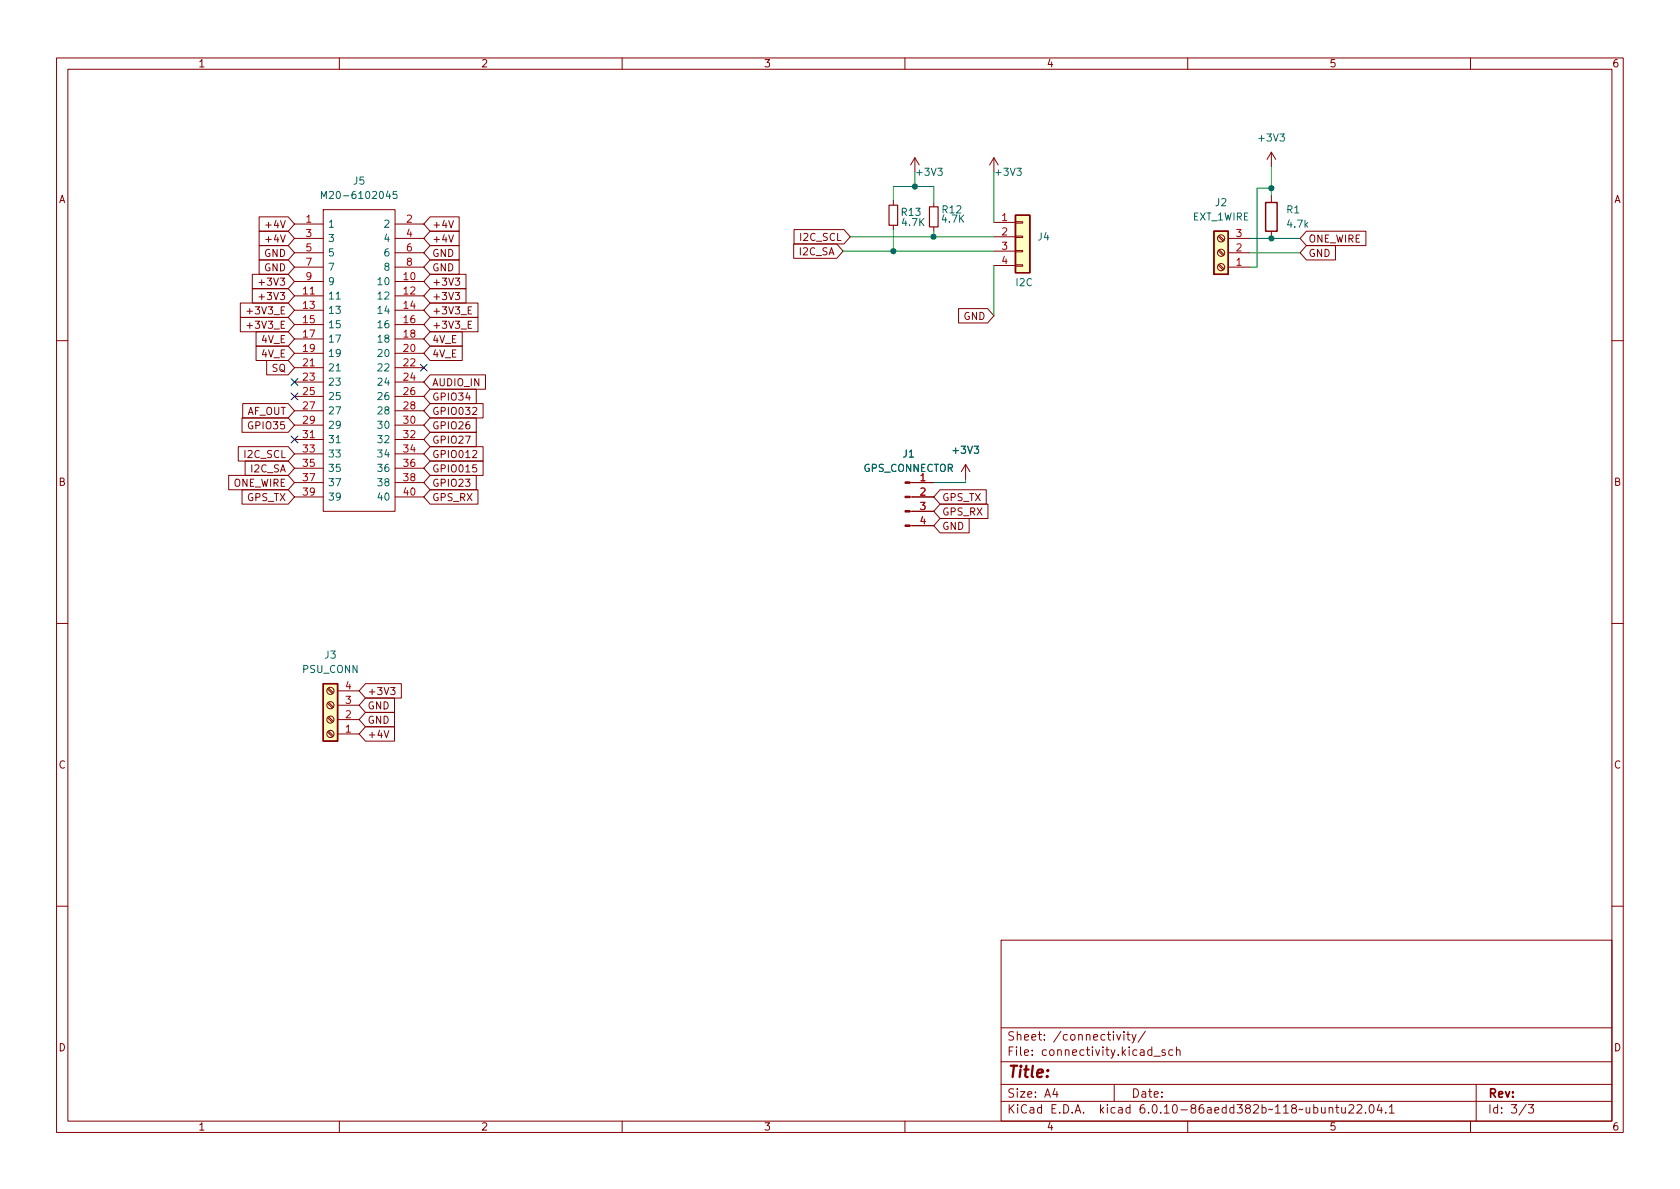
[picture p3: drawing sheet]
<svg xmlns="http://www.w3.org/2000/svg" width="297mm" height="210mm" viewBox="0 0 297 210" stroke-linecap="round" stroke-linejoin="round" font-family="sans-serif">
<g fill="none" stroke="#840000" stroke-width=".18">
<path d="M10 10.2h277v190.1h-277zM12 12.2h273v186.1h-273zM60 10.2v2M110 10.2v2M160 10.2v2M210 10.2v2M260 10.2v2M45.8 38.3h5.2l1.1 1.3-1.1 1.3h-5.2zM52.1 39.6h5M57.1 37.1h12.7v53.3h-12.7zM69.8 39.6h5.1M76 38.3h5.2v2.6h-5.2l-1.1-1.3z"/>
<path d="M79.3 39l.5 1.3 .4-1.3M158 35.5v.8M158 39.8v.8M161.8 27.9l-.8 1.3M161.8 27.9v2.5M161.8 27.9l.7 1.3M165.1 35.8v.8M175.7 39.3h3.8M175.7 27.9l-.7 1.3M175.7 27.9v2.5M175.7 27.9l.8 1.3M179.5 39.2h1.3v.3h-1.3z"/>
<path d="M224.8 26.9l-.8 1.3M224.8 26.9v2.6M224.8 34.5v1.3M224.8 26.9l.8 1.3M42.5 56.1h8.5l1.1 1.3-1.1 1.3h-8.5zM42.5 53.6h8.5l1.1 1.3-1.1 1.2h-8.5zM43.7 57.6h.9M43.7 55h.9M44.6 51h6.4l1.1 1.3-1.1 1.3h-6.4zM44.6 48.5h6.4l1.1 1.3-1.1 1.2h-6.4zM45.3 58.7h5.7l1.1 1.2-1.1 1.3h-5.7zM45.8 52.5h1"/>
<path d="M45.8 50h1M45.8 40.9h5.2l1.1 1.3-1.1 1.2h-5.2zM45.8 43.4h5.2l1.1 1.3-1.1 1.3h-5.2zM45.8 46h5.2l1.1 1.2-1.1 1.3h-5.2zM52.1 47.2h5M52.1 44.7h5M52.1 42.2h5M52.1 49.8h5M52.1 52.3h5M52.1 54.9h5M52.1 57.4h5M52.1 59.9h5"/>
<path d="M69.8 47.2h5.1M69.8 44.7h5.1M69.8 42.2h5.1M69.8 49.8h5.1M69.8 52.3h5.1M69.8 54.9h5.1M69.8 57.4h5.1M69.8 59.9h5.1M76 48.5h6.4v2.5h-6.4l-1.1-1.2zM76 40.9h5.2v2.5h-5.2l-1.1-1.2zM76 46h5.2v2.5h-5.2l-1.1-1.3zM76 51h6.4v2.6h-6.4l-1.1-1.3z"/>
<path d="M76 56.1h8.5v2.6h-8.5l-1.1-1.3zM76 58.7h5.7v2.5h-5.7l-1.1-1.3zM76 53.6h8.5v2.5h-8.5l-1.1-1.2zM76 43.4h5.2v2.6h-5.2l-1.1-1.3zM79.3 41.6l.5 1.2 .4-1.2M80.5 49.2h.8l-.5 .5 .4 .1v.5l-.2 .1-.5-.1M80.5 51.7h.8l-.5 .5 .4 .1v.6l-.2 .1-.5-.1M82.8 54.9h.4M82.8 57.4h.4M83.4 56.8h-.6v1.3h.6M83.4 54.3h-.6v1.2h.6M140.3 43.1h7.7l1.1 1.3-1.1 1.3h-7.7z"/>
<path d="M140.4 40.6h8.8l1.1 1.3-1.1 1.2h-8.8zM165.1 40.1v.8M169.5 54.6h5.1l1.1 1.2-1.1 1.3h-5.1zM175.7 41.9h3.8M175.7 44.4h3.8M175.7 47h3.8M179.5 46.8h1.3v.3h-1.3zM179.5 44.3h1.3v.2h-1.3zM179.5 41.7h1.3v.3h-1.3zM215.4 41.8l.9 .9M215.4 44.4l.9 .8M215.4 46.9l.9 .8"/>
<path d="M215.6 41.7l.8 .8M215.6 44.2l.8 .8M215.6 46.7l.8 .9M217.2 47.2h3.8M217.2 44.7h3.8M217.2 42.2h3.8M224.8 40.9v1.3M231 43.4h5.1v2.6h-5.1l-1.1-1.3zM231 40.9h10.5v2.5h-10.5l-1.1-1.2zM10 60.2h2M42.1 79h8.9l1.1 1.3-1.1 1.2h-8.9zM42.8 73.9h8.2l1.1 1.3-1.1 1.2h-8.2z"/>
<path d="M42.9 71.4h8.1l1.1 1.2-1.1 1.3h-8.1zM45.3 61.2h5.7l1.1 1.3-1.1 1.2h-5.7zM47.1 63.7h3.9l1.1 1.3-1.1 1.3h-3.9zM52.1 62.5h5M52.1 65h5M52.1 67.6h5M52.1 70.1h5M52.1 72.6h5M52.1 75.2h5M52.1 77.7h5M69.8 62.5h5.1M69.8 65h5.1"/>
<path d="M69.8 67.6h5.1M69.8 70.1h5.1M69.8 72.6h5.1M69.8 75.2h5.1M69.8 77.7h5.1M76 76.4h8.2v2.6h-8.2l-1.1-1.3zM76 73.9h8.2v2.5h-8.2l-1.1-1.2zM76 79h9.4v2.5h-9.4l-1.1-1.2zM76 68.8h8.2v2.6h-8.2l-1.1-1.3zM76 61.2h5.7v2.5h-5.7l-1.1-1.2zM76 71.4h9.4v2.5h-9.4l-1.1-1.3zM76 66.3h9.8v2.5h-9.8l-1.1-1.2z"/>
<path d="M83.6 79.8l.5-.1 .2 .3-.8 .9h.8M83.6 72.2l.5-.2 .2 .4-.8 .9h.8M285 60.2h2M40.4 84.1h10.6l1.1 1.2-1.1 1.3h-10.6zM42.8 86.6h8.2l1.1 1.3-1.1 1.2h-8.2zM43.3 81.5h7.7l1.1 1.3-1.1 1.3h-7.7zM52.1 80.3h5M52.1 82.8h5M52.1 85.3h5M52.1 87.9h5M69.8 80.3h5.1M69.8 82.8h5.1"/>
<path d="M69.8 85.3h5.1M69.8 87.9h5.1M76 81.5h9.4v2.6h-9.4l-1.1-1.3zM76 86.6h8.5v2.5h-8.5l-1.1-1.2zM76 84.1h8.2v2.5h-8.2l-1.1-1.3zM84.2 82.2h-.6v.6l.2-.1h.4l.1 .2-.1 .4-.1 .2-.5-.2M160.9 85.3h4.2M160.9 87.9h4.2M160.9 93h4.2M160.9 90.4h4.2M166.2 91.7h5.2v2.5h-5.2l-1.1-1.2zM166.2 86.6h8.2v2.5h-8.2l-1.1-1.2z"/>
<path d="M166.2 89.1h8.5v2.6h-8.5l-1.1-1.3zM170.7 82.1l-.7 1.3M170.7 82.1v2.6M170.7 82.1l.8 1.3M10 110.2h2M285 110.2h2M57.9 121.8l.9 .9M57.9 124.4l.9 .8M57.9 126.9l.9 .9M57.9 129.5l.9 .8M58.1 121.7l.9 .8M58.1 124.2l.9 .8"/>
<path d="M58.1 126.7l.9 .9M58.1 129.3l.9 .8M59.7 129.8h3.8M59.7 127.2h3.8M59.7 124.7h3.8M59.7 122.2h3.8M64.6 126h5.2v2.5h-5.2l-1.1-1.3zM64.6 120.9h6.4v2.5h-6.4l-1.1-1.2zM64.6 128.5h5.2v2.6h-5.2l-1.1-1.3zM64.6 123.4h5.2v2.6h-5.2l-1.1-1.3zM67.9 129.2l.4 1.3 .5-1.3M69.1 121.6h.7l-.4 .4 .4 .2v.5l-.2 .1-.5-.1"/>
<path d="M10 160.2h2M177 166.3h108v32h-108zM285 160.2h2M60 198.3v2M110 198.3v2M160 198.3v2M177 194.8h108M177 191.8h108M177 187.8h108M177 181.8h108M186.5 192.5l-.4 1h1M186.9 193v1"/>
<path d="M197 191.8v3M197.4 182.9l.4 1 .3-1M198.7 182.4v.2M198.7 182.9v1M199.2 182.9h.6M199.4 182.4v1.3l.4 .2M200.1 182.9l.4 1M200.9 182.9l-.5 1.4-.3 .1M202.5 182.4l-1.3 1.9M204 186.8h1.1M206 185.7l-.4-.1-.2 .2 .1 .3 .5 .1v.4h-.6M207.4 185.7l-.5-.1-.3 .3v.4l.2 .3h.6"/>
<path d="M208 185.8l.2-.2 .4 .1v.9M208 185.1v1.5M210 198.3v2M235 196l.2-.2 .4 .1v.9M235 195.8v1M236.1 195.8h.6M236.4 195.3v1.3l.3 .2M237.2 195.8l.1 1h.3l.3-.1M237.9 195.8v1M238.5 195.5l.6-.2 .2 .2 .1 .3-1 1h1M239.9 195.5l.6-.2 .2 .2 .1 .3-.9 1h.9M241.4 196.7v.1"/>
<path d="M242.3 195.4l.1-.1a.81 .81 0 0 1 .6 .7 .81 .81 0 0 1-.3 .8h-.1a.81 .81 0 0 1-.6-.6 .81 .81 0 0 1 .3-.8zM243.9 195.3l-.4 1h.9M244.2 195.8v1M245 196.7v.1M245.6 195.8l.5-.5v1.5M245.6 196.8h.9M260 198.3v2M261 191.8v6.5M269.9 195.3l-1.3 1.9M270.2 195.3h1l-.6 .6 .5 .1v.7l-.2 .1h-.5l-.2-.1"/>
<circle cx="215.9" cy="42.2" r=".63"/>
<circle cx="215.9" cy="44.7" r=".63"/>
<circle cx="215.9" cy="47.2" r=".63"/>
<circle cx="58.4" cy="122.2" r=".63"/>
<circle cx="58.4" cy="124.7" r=".63"/>
<circle cx="58.4" cy="127.2" r=".63"/>
<circle cx="58.4" cy="129.8" r=".63"/>
</g>
<g fill="#ffffc2" stroke="#ffffc2" stroke-width=".18">
<path d="M57.1 120.9h2.6v10.2h-2.6z"/>
<path d="M214.6 40.9h2.6v7.6h-2.6z"/>
<path d="M179.5 38.1h2.6v10.1h-2.6z"/>
</g>
<path d="M179.5 38.1h2.6v10.1h-2.6zM223.8 35.8h2v5.1h-2zM214.6 40.9h2.6v7.6h-2.6zM57.1 120.9h2.6v10.2h-2.6z" fill="none" stroke="#840000" stroke-width=".25"/>
<path d="M157.2 36.3h1.5v3.5h-1.5zM164.3 36.6h1.6v3.5h-1.6z" fill="none" stroke="#840000" stroke-width=".2"/>
<path d="M56.8 35.1v-1.3l.5 .9 .4-.9v1.3M70.2 33.8h-.7v.6l.2-.1 .4 .1 .1 .2v.4l-.2 .1-.5-.1M59.4 52.9h.8M59.4 65.6h.8M59.4 78.3h.8" fill="none" stroke="#006464" stroke-width=".18"/>
<g fill="#840000" stroke="#840000" stroke-width=".18">
<path d="M160 92.8h.9v.3h-.9z"/>
<path d="M160 90.3h.9v.2h-.9z"/>
<path d="M160 87.8h.9v.2h-.9z"/>
<path d="M160 85.2h.9v.3h-.9z"/>
</g>
<g fill="none" stroke="#009600" stroke-width=".18">
<path d="M158 35.5v-2.5h7.1v2.8M161.8 30.4v2.6M175.7 30.4v8.9M224.8 29.5v5M224.8 33.3h-2.6v13.9h-1.2M149.1 44.4h26.6M150.3 41.9h25.4M158 40.6v3.8M165.1 40.9l-.1 1M175.7 47v8.8M221 42.2h8.9M221 44.7h8.9"/>
<path d="M170.7 84.7v.6h-5.6"/>
</g>
<path d="M51.5 69.5l1.2 1.2M51.5 77.1l1.2 1.2M51.5 66.9l1.2 1.3M52.7 69.5l-1.2 1.2M52.7 77.1l-1.2 1.2M52.7 66.9l-1.2 1.3M74.3 64.4l1.2 1.2M75.5 64.4l-1.2 1.2" fill="none" stroke="#000084" stroke-width=".18"/>
<g fill="#009600" stroke="#009600" stroke-width=".18">
<circle cx="224.8" cy="33.3" r=".46"/>
<circle cx="165" cy="41.9" r=".46"/>
<circle cx="161.8" cy="33" r=".46"/>
<circle cx="224.8" cy="42.2" r=".46"/>
<circle cx="158" cy="44.4" r=".46"/>
</g>
<text font-size="2.8" fill="#840000" x="178" y="190.6">Title:</text>
<g font-size="2.1" fill="#840000">
<text x="178" y="184">Sheet: /connectivity/</text>
<text x="178" y="186.7">File: connectivity.kicad_sch</text>
<text x="178" y="196.9">KiCad E.D.A. kicad 6.0.10-86aedd382b~118~ubuntu22.04.1</text>
<text x="178" y="194.1">Size: A4</text>
<text x="200" y="194.1">Date:</text>
<text x="263" y="194.1">Rev:</text>
<text x="263" y="196.9">Id: 3/3</text>
</g>
<g font-size="1.8" fill="#840000">
<text x="35" y="11.9">1</text>
<text x="85" y="11.9">2</text>
<text x="135" y="11.9">3</text>
<text x="185" y="11.9">4</text>
<text x="235" y="11.9">5</text>
<text x="285" y="11.9">6</text>
<text x="10.3" y="35.9">A</text>
<text x="285.3" y="35.9">A</text>
<text x="47.4" y="40.3">+4V</text>
<text x="76.4" y="40.3">+4V</text>
<text x="46.7" y="45.4">GND</text>
<text x="46.7" y="48">GND</text>
<text x="47.4" y="42.9">+4V</text>
<text x="76.4" y="42.9">+4V</text>
<text x="76.4" y="48">GND</text>
<text x="76.4" y="45.4">GND</text>
<text x="141.4" y="45.1">I2C_SA</text>
<text x="141.6" y="42.6">I2C_SCL</text>
<text x="231.3" y="45.4">GND</text>
<text x="231.3" y="42.9">ONE_WIRE</text>
<text x="46.5" y="53">+3V3</text>
<text x="46.5" y="50.5">+3V3</text>
<text x="76.4" y="50.5">+3V3</text>
<text x="76.4" y="53">+3V3</text>
<text x="44.3" y="58.1">+3V3_E</text>
<text x="44.3" y="55.6">+3V3_E</text>
<text x="76.4" y="58.1">+3V3_E</text>
<text x="76.4" y="55.6">+3V3_E</text>
<text x="170.4" y="56.6">GND</text>
<text x="46.3" y="60.7">4V_E</text>
<text x="46.3" y="63.2">4V_E</text>
<text x="48.1" y="65.7">SQ</text>
<text x="76.4" y="63.2">4V_E</text>
<text x="76.4" y="60.7">4V_E</text>
<text x="76.4" y="70.8">GPIO34</text>
<text x="76.4" y="68.3">AUDIO_IN</text>
<text x="43.6" y="73.4">AF_OUT</text>
<text x="44.3" y="75.9">GPIO35</text>
<text x="76.4" y="75.9">GPIO26</text>
<text x="76.4" y="73.4">GPIO032</text>
<text x="43.4" y="81">I2C_SCL</text>
<text x="44.4" y="83.5">I2C_SA</text>
<text x="76.4" y="78.4">GPIO27</text>
<text x="76.4" y="83.5">GPIO015</text>
<text x="76.4" y="81">GPIO012</text>
<text x="10.3" y="85.9">B</text>
<text x="41.2" y="86.1">ONE_WIRE</text>
<text x="43.7" y="88.6">GPS_TX</text>
<text x="76.4" y="88.6">GPS_RX</text>
<text x="76.4" y="86.1">GPIO23</text>
<text x="166.5" y="88.6">GPS_TX</text>
<text x="285.3" y="85.9">B</text>
<text x="166.5" y="93.7">GND</text>
<text x="166.5" y="91.1">GPS_RX</text>
<text x="64.9" y="122.9">+3V3</text>
<text x="64.9" y="125.4">GND</text>
<text x="64.9" y="128">GND</text>
<text x="64.9" y="130.5">+4V</text>
<text x="10.3" y="135.9">C</text>
<text x="285.3" y="135.9">C</text>
<text x="10.3" y="185.9">D</text>
<text x="285.3" y="185.9">D</text>
<text x="35" y="199.9">1</text>
<text x="85" y="199.9">2</text>
<text x="135" y="199.9">3</text>
<text x="185" y="199.9">4</text>
<text x="235" y="199.9">5</text>
<text x="285" y="199.9">6</text>
</g>
<g font-size="1.8" fill="#006464">
<text x="222.7" y="25">+3V3</text>
<text x="58" y="35.2">M20-6102045</text>
<text x="62.5" y="32.6">J5</text>
<text x="162.2" y="31.1">+3V3</text>
<text x="176.2" y="31.1">+3V3</text>
<text x="57.9" y="40.3">1</text>
<text x="68.1" y="40.3">2</text>
<text x="159.5" y="38.2">R13</text>
<text x="159.6" y="40">4.7K</text>
<text x="166.6" y="39.4">4.7K</text>
<text x="166.7" y="37.7">R12</text>
<text x="210.9" y="39">EXT_1WIRE</text>
<text x="214.9" y="36.4">J2</text>
<text x="227.5" y="37.7">R1</text>
<text x="227.7" y="40.3">4.7k</text>
<text x="57.9" y="42.8">3</text>
<text x="57.9" y="45.3">5</text>
<text x="57.9" y="47.9">7</text>
<text x="68.1" y="42.8">4</text>
<text x="68.1" y="45.3">6</text>
<text x="68.1" y="47.9">8</text>
<text x="183.5" y="42.5">J4</text>
<text x="57.9" y="53">11</text>
<text x="57.9" y="50.4">9</text>
<text x="67.1" y="50.4">10</text>
<text x="67.1" y="53">12</text>
<text x="179.7" y="50.6">I2C</text>
<text x="57.9" y="55.5">13</text>
<text x="57.9" y="58">15</text>
<text x="67.1" y="55.5">14</text>
<text x="67.1" y="58">16</text>
<text x="57.9" y="60.6">17</text>
<text x="57.9" y="63.1">19</text>
<text x="57.9" y="65.7">21</text>
<text x="67.1" y="60.6">18</text>
<text x="67.1" y="63.1">20</text>
<text x="67.1" y="65.7">22</text>
<text x="57.9" y="68.2">23</text>
<text x="57.9" y="70.7">25</text>
<text x="67.1" y="68.2">24</text>
<text x="67.1" y="70.7">26</text>
<text x="57.9" y="73.3">27</text>
<text x="57.9" y="75.8">29</text>
<text x="67.1" y="73.3">28</text>
<text x="67.1" y="75.8">30</text>
<text x="57.9" y="78.4">31</text>
<text x="57.9" y="80.9">33</text>
<text x="57.9" y="83.4">35</text>
<text x="67.1" y="78.4">32</text>
<text x="67.1" y="80.9">34</text>
<text x="67.1" y="83.4">36</text>
<text x="152.6" y="83.4">GPS_CONNECTOR</text>
<text x="159.7" y="80.9">J1</text>
<text x="168.6" y="80.2">+3V3</text>
<text x="57.9" y="86">37</text>
<text x="57.9" y="88.5">39</text>
<text x="67.1" y="86">38</text>
<text x="67.1" y="88.5">40</text>
<text x="53.5" y="119">PSU_CONN</text>
<text x="57.4" y="116.5">J3</text>
</g>
<g font-size="1.8" fill="#a90000">
<text x="54.1" y="39.4">1</text>
<text x="54.1" y="41.9">3</text>
<text x="71.9" y="39.4">2</text>
<text x="71.9" y="41.9">4</text>
<text x="177.1" y="39.1">1</text>
<text x="177.1" y="41.6">2</text>
<text x="218.6" y="41.9">3</text>
<text x="54.1" y="44.4">5</text>
<text x="54.1" y="47">7</text>
<text x="71.9" y="44.4">6</text>
<text x="71.9" y="47">8</text>
<text x="177.1" y="44.2">3</text>
<text x="177.1" y="46.7">4</text>
<text x="218.6" y="47">1</text>
<text x="218.6" y="44.4">2</text>
<text x="53.6" y="52.1">11</text>
<text x="54.1" y="49.5">9</text>
<text x="71.4" y="49.5">10</text>
<text x="71.4" y="52.1">12</text>
<text x="53.6" y="54.6">13</text>
<text x="53.6" y="57.1">15</text>
<text x="53.6" y="59.7">17</text>
<text x="71.4" y="54.6">14</text>
<text x="71.4" y="57.1">16</text>
<text x="71.4" y="59.7">18</text>
<text x="53.6" y="62.2">19</text>
<text x="53.6" y="64.8">21</text>
<text x="71.4" y="62.2">20</text>
<text x="71.4" y="64.8">22</text>
<text x="53.6" y="67.3">23</text>
<text x="53.6" y="69.8">25</text>
<text x="71.4" y="67.3">24</text>
<text x="71.4" y="69.8">26</text>
<text x="53.6" y="72.4">27</text>
<text x="53.6" y="74.9">29</text>
<text x="53.6" y="77.5">31</text>
<text x="71.4" y="72.4">28</text>
<text x="71.4" y="74.9">30</text>
<text x="71.4" y="77.5">32</text>
<text x="53.6" y="80">33</text>
<text x="53.6" y="82.5">35</text>
<text x="71.4" y="80">34</text>
<text x="71.4" y="82.5">36</text>
<text x="53.6" y="85.1">37</text>
<text x="53.6" y="87.6">39</text>
<text x="71.4" y="85.1">38</text>
<text x="71.4" y="87.6">40</text>
<text x="162.7" y="85.1">1</text>
<text x="162.7" y="87.6">2</text>
<text x="162.7" y="90.2">3</text>
<text x="162.7" y="92.7">4</text>
<text x="61.1" y="124.5">3</text>
<text x="61.1" y="121.9">4</text>
<text x="61.1" y="129.5">1</text>
<text x="61.1" y="127">2</text>
</g>
</svg>
